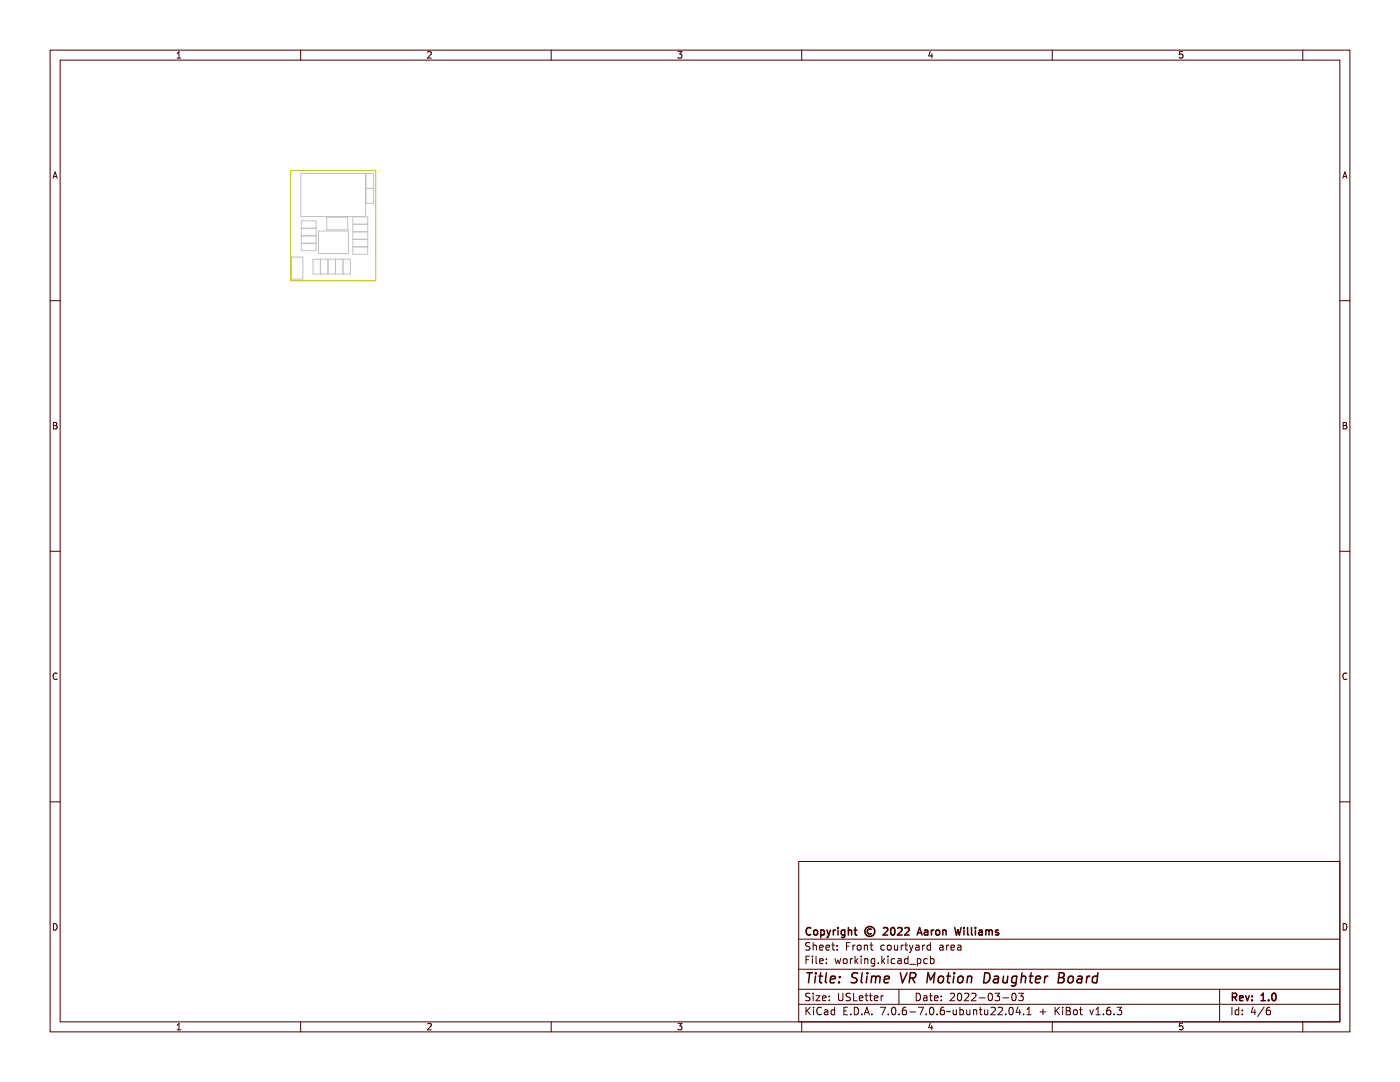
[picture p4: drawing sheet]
<svg xmlns="http://www.w3.org/2000/svg" width="279mm" height="216mm" viewBox="0 0 279 216" stroke-linecap="round" stroke-linejoin="round" font-family="sans-serif">
<g fill="none" stroke="#c2c2c2" stroke-width=".2">
<path d="M60 34.6h13v8.6h-13zM73.1 37.6h1.4M73.1 34.6h1.4v6h-1.4zM58.2 51.3h2.3v4.4h-2.3zM60.1 44.1h3v5.9h-3zM60.1 45.5h3M60.1 48.5h3M60.1 47h3M62.5 51.7h7.4v3h-7.4zM63.6 46.1h5.9v4.5h-5.9zM63.9 51.7v3M64 51.7v3"/>
<path d="M65.2 43.4h4.2v2.5h-4.2zM65.4 51.7v3M65.5 51.7v3M66.9 51.7v3M67 51.7v3M68.4 51.7v3M70.4 43.3h3v7.4h-3zM70.4 44.7h3M70.4 49.2h3M70.4 47.7h3M70.4 46.2h3M70.4 49.3h3"/>
</g>
<path d="M58 34h17v22h-17z" fill="none" stroke="#c2c200" stroke-width=".2"/>
<g fill="none" stroke="#480000" stroke-width=".2">
<path d="M10 10h259.4v195.9h-259.4zM12 12h255.4v191.9h-255.4zM60 10v2M110 10v2M160 10v2M210 10v2M260 10v2M10 60h2M267.4 60h2M10 110h2M267.4 110h2M10 160h2"/>
<path d="M267.4 160h2M159.4 171.9h108v32h-108zM159.4 187.4h108M159.4 193.4h108M159.4 197.4h108M160.6 190.9h.9v.2h-.7v.4h.6v.2h-.6v.6h-.2zM160.7 188.3l.5-.1h.2v.2a.31 .31 0 0 0-.5-.1 .31 .31 0 0 0 0 .5 .5 .5 0 0 1 .6 .6 .5 .5 0 0 1-.8 .2l-.1-.2a.34 .34 0 0 0 .4 .1 .34 .34 0 0 0 .1-.5 .47 .47 0 0 1-.5-.2 .47 .47 0 0 1 .1-.5zM160.7 198.4l.5-.1h.2v.2a.31 .31 0 0 0-.5-.1 .31 .31 0 0 0 0 .5 .5 .5 0 0 1 .6 .6 .5 .5 0 0 1-.8 .2l-.1-.2a.34 .34 0 0 0 .4 .1 .34 .34 0 0 0 .1-.5 .47 .47 0 0 1-.5-.2 .47 .47 0 0 1 .1-.5zM161.8 188.1h.2v.6a.35 .35 0 0 1 .4-.1 .35 .35 0 0 1 .2 .4v.6h-.2v-.8h-.4v.8h-.2zM161.9 191.3h.4v.9h.4v.1h-.9v-.1h.3v-.8h-.2zM161.9 198.7h.4v.9h.4v.1h-.9v-.1h.3v-.8h-.2zM162.1 190.8h.2v.3h-.2z"/>
<path d="M162.1 198.2h.2v.3h-.2zM163 190.8h.4v1.3l.4 .1v.1l-.5-.1v-1.2h-.3zM163 198.7h.8l-.6 .9h.6v.1h-.8l.6-.9h-.6zM163.1 188.7l.1-.1a.49 .49 0 0 1 .5 0 .49 .49 0 0 1 .2 .5h-.8a.42 .42 0 0 0 .3 .4 .42 .42 0 0 0 .4-.1 .47 .47 0 0 1-.4 .3 .47 .47 0 0 1-.4-.3zM163.2 188.8l.4-.1 .1 .3h-.6zM164.3 188.7l.1-.1a.49 .49 0 0 1 .5 0 .49 .49 0 0 1 .2 .5h-.8a.42 .42 0 0 0 .3 .4 .42 .42 0 0 0 .5-.1 .47 .47 0 0 1-.5 .3 .47 .47 0 0 1-.4-.3zM164.3 191.4l.1-.1a.49 .49 0 0 1 .5 0 .49 .49 0 0 1 .2 .5h-.8a.42 .42 0 0 0 .3 .4 .42 .42 0 0 0 .5-.1 .47 .47 0 0 1-.5 .3 .47 .47 0 0 1-.4-.3zM164.3 198.8l.1-.1a.49 .49 0 0 1 .5 0 .49 .49 0 0 1 .2 .5h-.8a.42 .42 0 0 0 .3 .4 .42 .42 0 0 0 .5-.1 .47 .47 0 0 1-.5 .3 .47 .47 0 0 1-.4-.3zM164.4 188.8l.4-.1 .1 .3h-.6zM164.4 191.5l.4-.1 .1 .3h-.6zM164.4 198.9l.4-.1 .1 .3h-.6zM165.6 188.2h.2v.4h.4v.1h-.4v.7l.4 .1v.1h-.4l-.1-.1-.1-.8h-.3v-.1h.3z"/>
<path d="M165.7 191.3h.2v.3h-.2zM165.7 192.1h.2v.2h-.2zM165.7 198.7h.2v.3h-.2zM165.7 199.5h.2v.2h-.2zM166.9 188.6h.2v.3h-.2zM166.9 189.4h.2v.2h-.2zM167.6 191.3h.2l.2 .8 .1-.5h.2l.2 .5 .1-.8h.2l-.2 1h-.2l-.2-.6-.2 .6h-.1zM167.8 198.3h.2v1a.27 .27 0 0 0 .2 .3 .27 .27 0 0 0 .3-.3v-1h.2v.9a.47 .47 0 0 1-.5 .6 .47 .47 0 0 1-.4-.6zM169 188.2h.9v.2h-.7v.4h.6v.2h-.6v.6h-.2zM169.1 198.4l.5-.1h.2v.2a.31 .31 0 0 0-.4-.1 .31 .31 0 0 0-.1 .5 .5 .5 0 0 1 .6 .6 .5 .5 0 0 1-.8 .2l-.1-.2a.34 .34 0 0 0 .5 .1 .34 .34 0 0 0 .1-.5 .47 .47 0 0 1-.6-.2 .47 .47 0 0 1 .1-.5zM169.2 191.5l.1-.1a.39 .39 0 0 1 .4 .4 .39 .39 0 0 1-.4 .4l-.1-.2zM170.2 198.3h.2v1.3h.7v.1h-.9z"/>
<path d="M170.4 188.6h.2v.2v-.1a.29 .29 0 0 1 .3-.2 .29 .29 0 0 1 .3 .3 .37 .37 0 0 0-.5-.1 .37 .37 0 0 0-.1 .4v.5h-.2zM170.4 191.3h.2v.2v-.1a.29 .29 0 0 1 .3-.2 .29 .29 0 0 1 .3 .3 .37 .37 0 0 0-.5-.1 .37 .37 0 0 0-.1 .4v.5h-.2zM171.5 190.8h.1v.9l.5-.4h.2l-.4 .4 .5 .6h-.2l-.4-.5-.2 .1v.4h-.1zM171.5 198.8l.2-.1a.49 .49 0 0 1 .5 0 .49 .49 0 0 1 .1 .5h-.8a.42 .42 0 0 0 .3 .4 .42 .42 0 0 0 .5-.1 .47 .47 0 0 1-.5 .3 .47 .47 0 0 1-.4-.3zM171.6 188.8l.1-.1a.39 .39 0 0 1 .4 .4 .39 .39 0 0 1-.4 .4l-.1-.2zM171.6 198.9l.4-.1 .1 .3h-.6zM172.6 188.6h.2v.1a.35 .35 0 0 1 .4-.1 .35 .35 0 0 1 .3 .4v.6h-.2l-.1-.8h-.3l-.1 .8h-.2zM172.7 191.3h.4v.9h.4v.1h-.9v-.1h.4v-.8h-.3zM172.9 198.3h.1v.4h.4v.1h-.4v.7l.4 .1v.1h-.4l-.1-.1v-.8h-.3v-.1h.3zM173 190.8h.1v.3h-.1zM173.8 191.3h.2v.1a.35 .35 0 0 1 .4-.1 .35 .35 0 0 1 .3 .4v.6h-.2l-.1-.8h-.3l-.1 .8h-.2zM174.1 188.2h.1v.4h.4v.1h-.4v.7l.4 .1v.1h-.4l-.1-.1v-.8h-.3v-.1h.3z"/>
<path d="M174.1 198.3h.1v.4h.4v.1h-.4v.7l.4 .1v.1h-.4l-.1-.1v-.8h-.3v-.1h.3zM175.1 191.4l.3-.2 .3 .2v-.1h.2v1a.53 .53 0 0 1-.8 .4v-.2a.36 .36 0 0 0 .4 .1 .36 .36 0 0 0 .2-.4l-.1 .1a.47 .47 0 0 1-.6-.1 .47 .47 0 0 1 0-.6zM175.1 198.8l.2-.1a.49 .49 0 0 1 .5 0 .49 .49 0 0 1 .1 .5h-.8a.42 .42 0 0 0 .3 .4 .42 .42 0 0 0 .5-.1 .47 .47 0 0 1-.4 .3 .47 .47 0 0 1-.5-.3zM175.2 191.5l.1-.1a.39 .39 0 0 1 .4 .4 .39 .39 0 0 1-.4 .4l-.1-.2zM175.3 198.9l.3-.1 .1 .3h-.5zM176.4 188.7a.39 .39 0 0 1 .4-.2 .39 .39 0 0 1 .3 .3 .4 .4 0 0 0-.6 0 .4 .4 0 0 0 0 .6 .4 .4 0 0 0 .6 0 .45 .45 0 0 1-.6 .3 .45 .45 0 0 1-.3-.6zM176.4 198.7h.2v.2v-.1a.29 .29 0 0 1 .3-.2 .29 .29 0 0 1 .3 .3 .37 .37 0 0 0-.4-.1 .37 .37 0 0 0-.2 .4v.5h-.2zM176.5 192.1h.3v.2h-.3zM177.5 190.8h.2v.9l.4-.4h.3l-.5 .4 .5 .6h-.2l-.4-.5-.1 .1v.4h-.2zM177.6 188.8l.1-.1a.39 .39 0 0 1 .4 .4 .39 .39 0 0 1-.4 .4l-.1-.2zM178.6 188.6h.2v.8l.2 .1 .3-.2v-.7h.2v1h-.2v-.1a.35 .35 0 0 1-.4 .2 .35 .35 0 0 1-.3-.5zM178.7 191.3h.5v.9h.3v.1h-.9v-.1h.4v-.8h-.3z"/>
<path d="M179 190.8h.2v.3h-.2zM179.4 197.4v3M180 191.4a.39 .39 0 0 1 .4-.2 .39 .39 0 0 1 .3 .3 .4 .4 0 0 0-.6 0 .4 .4 0 0 0 0 .6 .4 .4 0 0 0 .6 0 .45 .45 0 0 1-.6 .3 .45 .45 0 0 1-.3-.6zM180 188.6h.2v.2v-.1a.29 .29 0 0 1 .4-.2 .29 .29 0 0 1 .2 .3 .37 .37 0 0 0-.4-.1 .37 .37 0 0 0-.2 .4v.5h-.2zM181.1 191.3l.2-.1a.43 .43 0 0 1 .6 .5v.6h-.2v-.1a.38 .38 0 0 1-.5 .2 .38 .38 0 0 1-.2-.5 .38 .38 0 0 1 .5-.2h.2a.35 .35 0 0 0-.3-.4 .35 .35 0 0 0-.3 .2zM181.2 191.9l.5-.1a.31 .31 0 0 1-.1 .4 .31 .31 0 0 1-.4-.1zM181.3 188.2h.2v.4h.4v.1h-.4v.7l.4 .1v.1h-.4l-.2-.1v-.8h-.3v-.1h.3zM182.2 188.6h.1l.4 .8 .3-.8h.2l-.3 .7a.68 .68 0 0 1-.7 .8l.4-.5zM182.3 191.4l.3-.2 .3 .2v-.6h.2v1.5h-.2v-.1a.42 .42 0 0 1-.5 .1 .42 .42 0 0 1-.2-.5zM182.4 191.5l.1-.1a.4 .4 0 0 1 .4 .4 .4 .4 0 0 1-.4 .4l-.1-.2zM182.5 198.3a.76 .76 0 0 1 1 .7 .76 .76 0 0 1-1 .7zM182.7 198.5a.57 .57 0 0 1 .6 .5 .57 .57 0 0 1-.6 .6z"/>
<path d="M183.3 192.7l1.2 .1zM183.5 188.6l.2-.1a.43 .43 0 0 1 .6 .5v.6h-.2v-.1a.38 .38 0 0 1-.5 .2 .38 .38 0 0 1-.2-.5 .38 .38 0 0 1 .5-.2h.2a.35 .35 0 0 0-.2-.4 .35 .35 0 0 0-.4 .2zM183.6 189.2l.5-.1a.31 .31 0 0 1-.1 .4 .31 .31 0 0 1-.4-.1zM183.8 198.7l.3-.1a.43 .43 0 0 1 .5 .5v.6h-.1v-.1a.38 .38 0 0 1-.5 .2 .38 .38 0 0 1-.2-.5 .38 .38 0 0 1 .4-.2h.3a.35 .35 0 0 0-.3-.4 .35 .35 0 0 0-.4 .2zM184 199.3l.5-.1a.31 .31 0 0 1-.2 .4 .31 .31 0 0 1-.4-.1zM184.6 191.3h.2v.1a.53 .53 0 0 1 .8 .3 .53 .53 0 0 1-.6 .7l-.2-.2v.6h-.2zM184.8 188.6h.2v.2l.1-.1a.29 .29 0 0 1 .3-.2 .29 .29 0 0 1 .2 .3 .37 .37 0 0 0-.4-.1 .37 .37 0 0 0-.2 .4v.5h-.2zM184.9 191.5l.1-.1a.4 .4 0 0 1 .4 .4 .4 .4 0 0 1-.4 .4l-.2-.2zM185.2 198.3h.2v.4h.4v.1h-.4v.7l.4 .1v.1h-.4l-.2-.1v-.8h-.3v-.1h.3zM185.9 188.7l.3-.2 .3 .2v-.6h.2v1.5h-.2v-.1a.42 .42 0 0 1-.5 .1 .42 .42 0 0 1-.2-.5zM186 191.4a.39 .39 0 0 1 .4-.2 .39 .39 0 0 1 .3 .3 .4 .4 0 0 0-.5 0 .4 .4 0 0 0 0 .6 .4 .4 0 0 0 .5 0 .45 .45 0 0 1-.6 .3 .45 .45 0 0 1-.2-.6zM186 188.8l.1-.1a.4 .4 0 0 1 .4 .4 .4 .4 0 0 1-.4 .4l-.1-.2z"/>
<path d="M186.3 198.8l.1-.1a.49 .49 0 0 1 .5 0 .49 .49 0 0 1 .2 .5h-.8a.42 .42 0 0 0 .3 .4 .42 .42 0 0 0 .5-.1 .47 .47 0 0 1-.5 .3 .47 .47 0 0 1-.4-.3zM186.4 198.9l.4-.1 .1 .3h-.6zM187.1 190.8h.1v.6a.53 .53 0 0 1 .8 .3 .53 .53 0 0 1-.6 .7l-.2-.2v.1h-.1zM187.3 191.5l.1-.1a.4 .4 0 0 1 .4 .4 .4 .4 0 0 1-.4 .4l-.1-.2zM187.7 198.7h.2v.3h-.2zM187.7 199.5h.2v.2h-.2zM188.3 188.6l.3-.1a.43 .43 0 0 1 .5 .5v.6h-.2v-.1a.38 .38 0 0 1-.5 .2 .38 .38 0 0 1-.2-.5 .38 .38 0 0 1 .5-.2h.2a.35 .35 0 0 0-.2-.4 .35 .35 0 0 0-.4 .2zM188.5 189.2l.4-.1a.31 .31 0 0 1-.1 .4 .31 .31 0 0 1-.4-.1zM189.6 188.6h.2v.2l.1-.1a.29 .29 0 0 1 .3-.2 .29 .29 0 0 1 .2 .3 .37 .37 0 0 0-.4-.1 .37 .37 0 0 0-.2 .4v.5h-.2zM189.8 198.4a.53 .53 0 0 1 .8 .1 .53 .53 0 0 1-.3 .7l-.3 .4h.7v.1h-.9l.3-.5a.4 .4 0 0 0 .3-.4 .4 .4 0 0 0-.3-.4l-.3 .2zM190.7 188.7l.2-.1a.49 .49 0 0 1 .5 0 .49 .49 0 0 1 .2 .5h-.8a.42 .42 0 0 0 .3 .4 .42 .42 0 0 0 .4-.1 .47 .47 0 0 1-.4 .3 .47 .47 0 0 1-.4-.3zM190.9 188.8l.3-.1 .2 .3h-.6z"/>
<path d="M191.1 198.5a.57 .57 0 0 1 .7 0 .57 .57 0 0 1 .1 .8 .5 .5 0 0 1-.6 .5 .5 .5 0 0 1-.3-.8zM191.3 198.5a.61 .61 0 0 1 .3 1l-.1 .1a.61 .61 0 0 1-.3-1zM191.9 188.6l.3-.1a.43 .43 0 0 1 .5 .5v.6h-.2v-.1a.38 .38 0 0 1-.4 .2 .38 .38 0 0 1-.3-.5 .38 .38 0 0 1 .5-.2h.2a.35 .35 0 0 0-.2-.4 .35 .35 0 0 0-.4 .2zM192.1 189.2l.4-.1a.31 .31 0 0 1-.1 .4 .31 .31 0 0 1-.4-.1zM192.2 198.4a.53 .53 0 0 1 .8 .1 .53 .53 0 0 1-.3 .7l-.3 .4h.7v.1h-.9l.3-.5a.4 .4 0 0 0 .3-.4 .4 .4 0 0 0-.3-.4l-.3 .2zM193.4 198.4a.53 .53 0 0 1 .8 .1 .53 .53 0 0 1-.3 .7l-.3 .4h.7v.1h-.9l.3-.5a.4 .4 0 0 0 .3-.4 .4 .4 0 0 0-.3-.4l-.3 .2zM194.8 199.1h.5v.2h-.5zM195.9 198.5a.57 .57 0 0 1 .7 0 .57 .57 0 0 1 .1 .8 .5 .5 0 0 1-.6 .5 .5 .5 0 0 1-.3-.8zM196.1 198.5a.61 .61 0 0 1 .3 1v.1a.61 .61 0 0 1-.4-1zM197 198.3a.46 .46 0 0 1 .6 0 .46 .46 0 0 1 .1 .6l-.1 .1a.47 .47 0 0 1 .2 .7 .47 .47 0 0 1-.7 0l-.1-.2a.35 .35 0 0 0 .5 .1 .35 .35 0 0 0 0-.5l-.3-.1v-.1a.29 .29 0 0 0 .4-.1 .29 .29 0 0 0-.1-.4 .29 .29 0 0 0-.4 .1h-.1zM198.4 199.1h.5v.2h-.5zM199.5 198.5a.57 .57 0 0 1 .7 0 .57 .57 0 0 1 .1 .8 .5 .5 0 0 1-.6 .5 .5 .5 0 0 1-.3-.8z"/>
<path d="M199.7 198.5a.61 .61 0 0 1 .3 1v.1a.61 .61 0 0 1-.4-1zM200.6 198.3a.46 .46 0 0 1 .6 0 .46 .46 0 0 1 .1 .6l-.1 .1a.47 .47 0 0 1 .2 .7 .47 .47 0 0 1-.7 0l-.1-.2a.35 .35 0 0 0 .5 .1 .35 .35 0 0 0 0-.5l-.3-.1v-.1a.29 .29 0 0 0 .4-.1 .29 .29 0 0 0-.1-.4 .29 .29 0 0 0-.4 .1h-.1zM202.1 198.3l.2-.1a.8 .8 0 0 1 .5 .7 .8 .8 0 0 1-.5 .8l-.2-.1M203.3 198.2h.9l-.5 .6 .4 .1v.6l-.2 .2-.6-.2M243.4 197.4v6.5M60 203.9v2M110 203.9v2M159.4 200.4h108M160 203.9v2M160.5 201.1h.2v.6l.6-.6h.3l-.6 .6 .6 .8h-.2l-.5-.7-.2 .2v.5h-.2zM161.9 201.5h.4v.9h.4v.1h-.9v-.1h.3v-.8h-.2zM162.1 201h.2v.3h-.2z"/>
<path d="M163.1 201.3a.4 .4 0 0 1 .4-.3 .4 .4 0 0 1 .4 .3 .56 .56 0 0 0-.8 .4 .56 .56 0 0 0 .5 .7l.3-.1a.43 .43 0 0 1-.5 .3 .43 .43 0 0 1-.4-.4v-.6zM164.2 201.5l.3-.1a.43 .43 0 0 1 .5 .5v.6h-.1v-.1a.38 .38 0 0 1-.5 .2 .38 .38 0 0 1-.2-.5 .38 .38 0 0 1 .4-.2h.3a.35 .35 0 0 0-.3-.4 .35 .35 0 0 0-.4 .2zM164.4 202.1l.5-.1a.31 .31 0 0 1-.2 .4 .31 .31 0 0 1-.4-.1zM165.4 201.6l.4-.2 .2 .2v-.6h.2v1.5h-.2v-.1a.42 .42 0 0 1-.5 .1 .42 .42 0 0 1-.2-.5zM165.6 201.7l.1-.1a.4 .4 0 0 1 .3 .4 .4 .4 0 0 1-.3 .4l-.2-.2zM167.8 201.1h.9v.2h-.7v.4h.6v.2h-.6v.5h.7v.1h-.9zM169.3 202.3h.2v.2h-.2zM170.2 201.1a.76 .76 0 0 1 .9 .7 .76 .76 0 0 1-.9 .7zM170.4 201.3a.57 .57 0 0 1 .5 .5 .57 .57 0 0 1-.5 .6zM171.7 202.3h.3v.2h-.3zM172.9 201.1h.3l.4 1.4h-.2l-.1-.3h-.5l-.1 .3h-.2zM173 201.3l.2 .7h-.4z"/>
<path d="M174.1 202.3h.3v.2h-.3zM176.2 201.1h.9l-.5 1.4h-.2l.5-1.2h-.7zM177.7 202.3h.3v.2h-.3zM178.7 201.3a.57 .57 0 0 1 .7 0 .57 .57 0 0 1 .1 .8 .5 .5 0 0 1-.6 .5 .5 .5 0 0 1-.3-.8zM178.9 201.3a.61 .61 0 0 1 .4 1l-.1 .1a.61 .61 0 0 1-.4-1zM180.1 202.3h.3v.2h-.3zM181.1 201.3a.38 .38 0 0 1 .4-.3 .38 .38 0 0 1 .3 .3 .43 .43 0 0 0-.5 0 .43 .43 0 0 0-.1 .5 .46 .46 0 0 1 .7 .1 .46 .46 0 0 1-.2 .6 .46 .46 0 0 1-.7-.2zM182.4 201.9h.5v.2h-.5zM183.4 201.1h.9l-.5 1.4h-.2l.5-1.2h-.7zM184.9 202.3h.3v.2h-.3zM185.9 201.3a.57 .57 0 0 1 .8 0 .57 .57 0 0 1 0 .8 .5 .5 0 0 1-.6 .5 .5 .5 0 0 1-.3-.8zM186.1 201.3a.61 .61 0 0 1 .4 1l-.1 .1a.61 .61 0 0 1-.3-1z"/>
<path d="M187.3 202.3h.3v.2h-.3zM188.3 201.3a.38 .38 0 0 1 .4-.3 .38 .38 0 0 1 .3 .3 .43 .43 0 0 0-.5 0 .43 .43 0 0 0-.1 .5 .46 .46 0 0 1 .7 .1 .46 .46 0 0 1-.2 .6 .46 .46 0 0 1-.6-.2zM189.4 201.9l1-.1a.48 .48 0 0 1-.8 .1l-.2 .2zM190.7 201.5h.1l.1 .8 .2 .1 .2-.2v-.7h.2v1h-.2v-.1a.35 .35 0 0 1-.4 .2 .35 .35 0 0 1-.2-.5zM191.9 201h.2v.6a.53 .53 0 0 1 .7 .3 .53 .53 0 0 1-.6 .7l-.1-.2v.1h-.2zM192.1 201.7l.1-.1a.4 .4 0 0 1 .4 .4 .4 .4 0 0 1-.4 .4l-.1-.2zM193.1 201.5h.2v.8l.2 .1 .2-.2v-.7h.2v1h-.2v-.1a.35 .35 0 0 1-.4 .2 .35 .35 0 0 1-.2-.5zM194.3 201.5h.2v.1a.35 .35 0 0 1 .4-.1 .35 .35 0 0 1 .2 .4v.6h-.2v-.8h-.4v.8h-.2zM195.7 201.1h.2v.4h.4v.1h-.4v.7l.4 .1v.1h-.4l-.2-.1v-.8h-.3v-.1h.3zM196.7 201.5h.2v.8l.2 .1 .2-.2v-.7h.2v1h-.2v-.1a.35 .35 0 0 1-.4 .2 .35 .35 0 0 1-.2-.5zM197.9 201.2a.53 .53 0 0 1 .8 .1 .53 .53 0 0 1-.3 .7l-.3 .4h.6v.1h-.9l.4-.5a.4 .4 0 0 0 .3-.4 .4 .4 0 0 0-.3-.4l-.3 .2zM199.1 201.2a.53 .53 0 0 1 .8 .1 .53 .53 0 0 1-.3 .7l-.3 .4h.6v.1h-.9l.4-.5a.4 .4 0 0 0 .3-.4 .4 .4 0 0 0-.3-.4l-.3 .2z"/>
<path d="M200.6 202.3h.2v.2h-.2zM201.6 201.3a.57 .57 0 0 1 .7 0 .57 .57 0 0 1 .1 .8 .5 .5 0 0 1-.7 .5 .5 .5 0 0 1-.3-.8zM201.8 201.3a.61 .61 0 0 1 .3 1l-.1 .1a.61 .61 0 0 1-.3-1zM203.2 201.1h.2v.9h.2v.2h-.2v.3h-.2v-.3h-.6zM203.2 201.3v.7h-.4zM204.2 202.3h.2v.2h-.2zM205.2 201.2l.5-.1v1.3h.3v.1h-.8v-.1h.3v-1.1h-.3zM207.8 201.4h.2v.4h.4v.2h-.4v.4h-.2v-.4h-.4v-.2h.4zM209.9 201.1h.2v.6l.6-.6h.2l-.6 .6 .6 .8h-.2l-.5-.7-.1 .2v.5h-.2zM210 203.9v2M211.2 201.5h.4v.9h.4v.1h-.9v-.1h.4v-.8h-.3zM211.5 201h.1v.3h-.1z"/>
<path d="M212.3 201.1h.4a.35 .35 0 0 1 .5 .2 .35 .35 0 0 1-.3 .5 .41 .41 0 0 1 .3 .5 .41 .41 0 0 1-.5 .2h-.4zM212.5 201.9h.2a.27 .27 0 0 1 .3 .2 .27 .27 0 0 1-.3 .3h-.2zM212.5 201.3h.2a.23 .23 0 0 1 .3 .2 .23 .23 0 0 1-.3 .2h-.2zM213.7 201.7l.1-.1a.39 .39 0 0 1 .4 .4 .39 .39 0 0 1-.4 .4l-.1-.2zM215 201.1h.1v.4h.4v.1h-.4l.1 .7 .3 .1v.1h-.3l-.2-.1v-.8h-.3v-.1h.3zM217 201.5h.2l.3 .9 .4-.9h.2l-.4 1h-.3zM218.4 201.2l.5-.1v1.3h.3v.1h-.8v-.1h.3v-1.1h-.3zM219.8 202.3h.3v.2h-.3zM220.8 201.3a.38 .38 0 0 1 .4-.3 .38 .38 0 0 1 .3 .3 .43 .43 0 0 0-.5 0 .43 .43 0 0 0-.1 .5 .46 .46 0 0 1 .7 .1 .46 .46 0 0 1-.2 .6 .46 .46 0 0 1-.7-.2zM222.2 202.3h.3v.2h-.3zM223.1 201.1a.46 .46 0 0 1 .6 0 .46 .46 0 0 1 .1 .6l-.1 .1a.47 .47 0 0 1 .2 .7 .47 .47 0 0 1-.7 0l-.1-.2a.35 .35 0 0 0 .5 .1 .35 .35 0 0 0 0-.5l-.3-.1v-.1a.29 .29 0 0 0 .4-.1 .29 .29 0 0 0-.1-.4 .29 .29 0 0 0-.4 .1h-.1zM245.6 201.1h.8v.2h-.3v1.1h.3v.1h-.8v-.1h.3v-1.1h-.3z"/>
<path d="M246.8 201.6l.3-.2 .3 .2v-.6h.2v1.5h-.2v-.1a.42 .42 0 0 1-.5 .1 .42 .42 0 0 1-.2-.5zM247 201.7l.1-.1a.4 .4 0 0 1 .3 .4 .4 .4 0 0 1-.3 .4l-.2-.2zM248.3 201.5h.2v.3h-.2zM248.3 202.3h.2v.2h-.2zM250.9 201.1h.2v.9h.2v.2h-.2v.3h-.2v-.3h-.6zM250.9 201.3v.7h-.4zM252.3 201.1h.2l-.8 1.6h-.2zM252.9 201.3a.38 .38 0 0 1 .4-.3 .38 .38 0 0 1 .3 .3 .43 .43 0 0 0-.5 0 .43 .43 0 0 0-.2 .5 .46 .46 0 0 1 .7 .1 .46 .46 0 0 1-.2 .6 .46 .46 0 0 1-.6-.2zM260 203.9v2"/>
<circle cx="169.4" cy="191.8" r=".53"/>
<circle cx="171.8" cy="189.1" r=".53"/>
<circle cx="177.8" cy="189.1" r=".53"/>
<circle cx="191.4" cy="199" r=".13"/>
<circle cx="196.2" cy="199" r=".13"/>
<circle cx="199.8" cy="199" r=".13"/>
<circle cx="179.1" cy="201.8" r=".13"/>
<circle cx="181.5" cy="202.1" r=".32"/>
<circle cx="186.3" cy="201.8" r=".13"/>
<circle cx="188.7" cy="202.1" r=".32"/>
<circle cx="201.9" cy="201.8" r=".13"/>
<circle cx="213.9" cy="202" r=".53"/>
<circle cx="221.2" cy="202.1" r=".32"/>
<circle cx="253.3" cy="202.1" r=".32"/>
</g>
<g fill="none" stroke="#480000" stroke-width=".3">
<path d="M160.5 194.3h1.4v.2h-.6v1.7h-.2v-1.7h-.6zM160.7 185.4a.4 .4 0 0 1 .4-.3 .4 .4 0 0 1 .3 .3 .56 .56 0 0 0-.7 .4 .56 .56 0 0 0 .5 .7l.2-.1a.43 .43 0 0 1-.4 .3 .43 .43 0 0 1-.4-.4v-.6zM162 185.8l.1-.1a.39 .39 0 0 1 .4 .4 .39 .39 0 0 1-.4 .4l-.2-.2zM162.3 194.7h.7v1.3h.4v.2h-1.2v-.2h.5v-1.1h-.4zM162.7 194.2h.3v.3h-.3zM163 185.6h.2v.1a.53 .53 0 0 1 .8 .3 .53 .53 0 0 1-.6 .7l-.2-.2v.6h-.2zM163.2 185.8l.1-.1a.4 .4 0 0 1 .4 .4 .4 .4 0 0 1-.4 .4l-.1-.2zM164.1 185.6h.2l.3 .8 .3-.8h.2l-.3 .7a.68 .68 0 0 1-.6 .8l.3-.5zM164.2 194.3h.2v.4h.6v.2h-.6v1l.6 .1v.2a.55 .55 0 0 1-.8-.5v-.8h-.4v-.2h.4zM165.4 194.2h.6l.1 1.6 .1 .2h.4v.2a.54 .54 0 0 1-.8-.5v-1.4h-.4zM165.6 185.6h.1v.2l.1-.1a.29 .29 0 0 1 .3-.2 .29 .29 0 0 1 .2 .3 .37 .37 0 0 0-.4-.1 .37 .37 0 0 0-.2 .4v.5h-.1zM166.7 185.6h.4v.9h.4v.1h-.9v-.1h.3v-.8h-.2z"/>
<path d="M166.9 185.1h.2v.3h-.2zM167.2 194.9a.65 .65 0 0 1 .8-.1 .65 .65 0 0 1 .3 .7h-1.1a.56 .56 0 0 0 .4 .5 .56 .56 0 0 0 .6-.1v.2a.8 .8 0 0 1-1.1-.1 .8 .8 0 0 1 .1-1.1zM167.4 195l.4-.1 .2 .4h-.8zM167.8 185.7l.4-.2 .3 .2v-.1h.1v1a.53 .53 0 0 1-.7 .4v-.2a.36 .36 0 0 0 .4 .1 .36 .36 0 0 0 .2-.4l-.1 .1a.47 .47 0 0 1-.6-.1 .47 .47 0 0 1 0-.6zM168 185.8l.1-.1a.39 .39 0 0 1 .4 .4 .39 .39 0 0 1-.4 .4l-.2-.2zM169 185.1h.2v.6a.35 .35 0 0 1 .4-.1 .35 .35 0 0 1 .2 .4v.6h-.1l-.1-.8h-.3l-.1 .8h-.2zM169.1 194.8h.3v.4h-.3zM169.1 195.8h.3v.4h-.3zM170.4 185.2h.2v.4h.4v.1h-.4v.7l.4 .1v.1h-.4l-.1-.1-.1-.8h-.2v-.1h.2zM172 194.4l.7-.2 .2 .1v.3a.42 .42 0 0 0-.5-.2 .42 .42 0 0 0-.2 .6 .66 .66 0 0 1 .8 .8 .66 .66 0 0 1-1 .4l-.2-.1v-.3a.49 .49 0 0 0 .7 .3 .49 .49 0 0 0 .2-.6 .78 .78 0 0 1-.8-1zM172.8 185.7l.3-.1 .2 .1a.28 .28 0 0 0-.4 0 .28 .28 0 0 0 0 .4 .28 .28 0 0 0 .4 0 .35 .35 0 0 1-.6 .1 .35 .35 0 0 1 .1-.5zM173.4 194.2h.7v1.6l.1 .2h.4v.2a.54 .54 0 0 1-.8-.5v-1.4h-.4z"/>
<path d="M175 185.3a.53 .53 0 0 1 .8 .1 .53 .53 0 0 1-.3 .7l-.3 .4h.7v.1h-.9l.3-.5a.4 .4 0 0 0 .4-.4 .4 .4 0 0 0-.4-.4l-.3 .2zM175.2 194.7h.6v1.3h.5v.2h-1.2v-.2h.4v-1.1h-.3zM175.5 194.2h.3v.3h-.3zM176.3 185.4a.57 .57 0 0 1 .7 0 .57 .57 0 0 1 .1 .8 .5 .5 0 0 1-.6 .5 .5 .5 0 0 1-.3-.8zM176.5 185.4a.61 .61 0 0 1 .3 1v.1a.61 .61 0 0 1-.4-1zM176.6 194.7h.2v.2a.29 .29 0 0 1 .3-.2 .29 .29 0 0 1 .2 .2 .32 .32 0 0 1 .4-.2 .32 .32 0 0 1 .2 .4v1.1h-.2v-1.1l-.2-.2-.1 .2v1.1h-.3v-1.1l-.1-.2-.2 .2v1.1h-.2zM177.4 185.3a.53 .53 0 0 1 .8 .1 .53 .53 0 0 1-.3 .7l-.3 .4h.7v.1h-.9l.3-.5a.4 .4 0 0 0 .4-.4 .4 .4 0 0 0-.4-.4l-.3 .2zM178.4 194.9a.65 .65 0 0 1 .8-.1 .65 .65 0 0 1 .3 .7h-1a.56 .56 0 0 0 .3 .5 .56 .56 0 0 0 .6-.1v.2a.81 .81 0 0 1-1-.1 .81 .81 0 0 1 0-1.1zM178.6 195l.4-.1 .3 .4h-.8zM178.6 185.3a.53 .53 0 0 1 .8 .1 .53 .53 0 0 1-.3 .7l-.3 .4h.7v.1h-.9l.3-.5a.4 .4 0 0 0 .4-.4 .4 .4 0 0 0-.4-.4l-.3 .2zM181.3 194.3h.3l.5 1.7 .4-1.7h.3l-.6 1.9h-.3zM181.3 185.2h.3l.4 1.4h-.2l-.1-.3h-.5l-.1 .3h-.2z"/>
<path d="M181.5 185.4l.2 .7h-.5zM182.3 185.6l.2-.1a.43 .43 0 0 1 .6 .5v.6h-.2v-.1a.38 .38 0 0 1-.5 .2 .38 .38 0 0 1-.2-.5 .38 .38 0 0 1 .5-.2h.2a.35 .35 0 0 0-.3-.4 .35 .35 0 0 0-.3 .2zM182.4 186.2l.5-.1a.31 .31 0 0 1-.1 .4 .31 .31 0 0 1-.4-.1zM183.1 194.3h.5a.53 .53 0 0 1 .6 .3 .53 .53 0 0 1-.3 .7l.6 .9h-.3l-.3-.7-.3-.1h-.3v.8h-.2zM183.3 194.5h.3a.35 .35 0 0 1 .4 .3 .35 .35 0 0 1-.4 .4h-.3zM183.6 185.6h.2v.2v-.1a.29 .29 0 0 1 .4-.2 .29 .29 0 0 1 .2 .3 .37 .37 0 0 0-.4-.1 .37 .37 0 0 0-.2 .4v.5h-.2zM184.9 185.8v-.1a.39 .39 0 0 1 .4 .4 .39 .39 0 0 1-.4 .4l-.1-.2zM185.9 185.6h.1v.1a.35 .35 0 0 1 .5-.1 .35 .35 0 0 1 .2 .4v.6h-.2v-.8h-.4l-.1 .8h-.1zM186.2 194.3h.3l.4 .9 .3-.9h.4v1.9h-.3v-1.7l-.3 1h-.2l-.4-1v1.7h-.2zM188.1 185.2h.2l.1 1.2 .2-.8h.2l.1 .8 .2-1.2h.2l-.2 1.4h-.2l-.2-.8-.2 .8h-.2zM188.2 195.1l.1-.2a.53 .53 0 0 1 .6 .6 .53 .53 0 0 1-.6 .5l-.2-.3zM189.5 185.6h.5v.9h.3v.1h-.8v-.1h.3v-.8h-.3z"/>
<path d="M189.8 185.1h.2v.3h-.2zM189.8 194.3h.3v.4h.5v.2h-.5v1l.5 .1v.2a.55 .55 0 0 1-.8-.5v-.8h-.3v-.2h.3zM190.6 185.1h.5v1.3l.4 .1v.1l-.5-.1-.1-1.2h-.3zM191.2 194.7h.6v1.3h.5v.2h-1.2v-.2h.5v-1.1h-.4zM191.6 194.2h.2v.3h-.2zM191.8 185.1h.5v1.3l.4 .1v.1l-.5-.1-.1-1.2h-.3zM193 195.1l.1-.2a.53 .53 0 0 1 .6 .6 .53 .53 0 0 1-.6 .5l-.2-.3zM193.1 185.6h.5v.9h.4v.1h-.9v-.1h.3v-.8h-.3zM193.4 185.1h.2v.3h-.2zM194.3 185.6l.3-.1a.43 .43 0 0 1 .5 .5v.6h-.2v-.1a.38 .38 0 0 1-.4 .2 .38 .38 0 0 1-.3-.5 .38 .38 0 0 1 .5-.2h.2a.35 .35 0 0 0-.2-.4 .35 .35 0 0 0-.4 .2zM194.3 194.7h.3v.3a.47 .47 0 0 1 .6-.3 .47 .47 0 0 1 .3 .6v.9h-.3v-1.1l-.3-.2-.3 .3v1h-.3zM194.5 186.2l.4-.1a.31 .31 0 0 1-.1 .4 .31 .31 0 0 1-.4-.1z"/>
<path d="M195.4 185.6l.6 .1 .3-.1 .1 1h-.2l-.1-.9-.1 .1v.8h-.2l-.1-.9-.1 .9h-.2zM196.8 185.6l.5-.1 .1 .1v.1a.25 .25 0 0 0-.3 0 .25 .25 0 0 0-.2 .2 .38 .38 0 0 1 .6 .3 .38 .38 0 0 1-.4 .5l-.4-.1v-.2a.31 .31 0 0 0 .3 .1 .31 .31 0 0 0 .3-.3 .42 .42 0 0 1-.5-.1 .42 .42 0 0 1 0-.5zM197.5 194.3a1.01 1.01 0 0 1 1.2 .9 1.01 1.01 0 0 1-1.2 1zM197.7 194.5a.67 .67 0 0 1 .7 .2 .67 .67 0 0 1 .1 .8l-.3 .4-.5 .1zM199.2 194.8a.67 .67 0 0 1 .7-.1 .67 .67 0 0 1 .4 .7v.8h-.3v-.2a.51 .51 0 0 1-.6 .2 .51 .51 0 0 1-.3-.6 .51 .51 0 0 1 .6-.3h.3a.47 .47 0 0 0-.3-.4 .47 .47 0 0 0-.5 .1zM199.2 185.6h-.3l-.2 .2v.2l.5 .1v.4h-.5M199.4 195.5h.6a.42 .42 0 0 1-.1 .5 .42 .42 0 0 1-.6-.1zM200.8 194.7h.2v1.1l.3 .2 .3-.2v-1.1h.3v1.5h-.3v-.2a.47 .47 0 0 1-.5 .2 .47 .47 0 0 1-.3-.6zM202.4 194.9l.4-.2 .4 .2v-.2h.3v1.4a.68 .68 0 0 1-1.1 .6v-.2a.49 .49 0 0 0 .6 0 .49 .49 0 0 0 .2-.5 .55 .55 0 0 1-.7 .1 .55 .55 0 0 1-.2-.6zM202.6 195.1l.1-.2a.52 .52 0 0 1 .5 .6 .52 .52 0 0 1-.5 .5l-.1-.3zM204 194.2h.2v.8a.47 .47 0 0 1 .6-.3 .47 .47 0 0 1 .3 .6v.9h-.2l-.1-1.1-.2-.2-.4 .3v1h-.2zM205.9 194.3h.2v.4h.6v.2h-.6v1l.6 .1v.2a.55 .55 0 0 1-.8-.5v-.8h-.4v-.2h.4z"/>
<path d="M207.3 194.9a.65 .65 0 0 1 .8-.1 .65 .65 0 0 1 .3 .7h-1.1a.56 .56 0 0 0 .4 .5 .56 .56 0 0 0 .6-.1v.2a.8 .8 0 0 1-1-.1 .8 .8 0 0 1 0-1.1zM207.5 195l.4-.1 .2 .4h-.8zM209 194.7h.2v.3a.4 .4 0 0 1 .4-.3 .4 .4 0 0 1 .4 .3 .48 .48 0 0 0-.5 0 .48 .48 0 0 0-.3 .5v.7h-.2zM212 194.3h.5a.47 .47 0 0 1 .6 .3 .47 .47 0 0 1-.3 .6 .54 .54 0 0 1 .4 .6 .54 .54 0 0 1-.7 .4h-.5zM212.2 195.3h.3a.36 .36 0 0 1 .5 .3 .36 .36 0 0 1-.5 .4h-.3zM212.2 194.5h.3a.3 .3 0 0 1 .4 .3 .3 .3 0 0 1-.4 .3h-.3zM213.9 195.1l.1-.2a.53 .53 0 0 1 .5 .6 .53 .53 0 0 1-.5 .5l-.2-.3zM215.2 194.8a.67 .67 0 0 1 .8-.1 .67 .67 0 0 1 .3 .7v.8h-.2v-.2a.51 .51 0 0 1-.7 .2 .51 .51 0 0 1-.3-.6 .51 .51 0 0 1 .7-.3h.3a.47 .47 0 0 0-.4-.4 .47 .47 0 0 0-.5 .1zM215.5 195.5h.6a.42 .42 0 0 1-.2 .5 .42 .42 0 0 1-.5-.1zM217 194.7h.3v.3a.4 .4 0 0 1 .4-.3 .4 .4 0 0 1 .4 .3 .48 .48 0 0 0-.6 0 .48 .48 0 0 0-.2 .5v.7h-.3zM218.5 194.9l.4-.2 .4 .2v-.7h.2v2h-.2v-.2a.56 .56 0 0 1-.7 .2 .56 .56 0 0 1-.3-.7zM218.7 195.1l.1-.2a.53 .53 0 0 1 .5 .6 .53 .53 0 0 1-.5 .5l-.2-.3z"/>
<path d="M245.5 198.3a.73 .73 0 0 1 .9 .2v.3l-.3 .3 .5 .6h-.2l-.3-.4-.2-.2h-.2v.6h-.2zM245.7 198.5h.2a.26 .26 0 0 1 .3 .2 .26 .26 0 0 1-.2 .3h-.3zM246.9 198.8l.1-.1a.49 .49 0 0 1 .5 0 .49 .49 0 0 1 .2 .5h-.8a.42 .42 0 0 0 .3 .4 .42 .42 0 0 0 .4-.1 .47 .47 0 0 1-.4 .3 .47 .47 0 0 1-.4-.3zM247 198.9l.3-.1 .2 .3h-.6zM247.9 198.7h.2l.3 .9 .3-.9h.2l-.4 1h-.2zM249.5 198.7h.2v.3h-.2zM249.5 199.5h.2v.2h-.2zM251.7 198.4l.5-.1v1.3h.3v.1h-.8v-.1h.3v-1.1h-.3zM253.1 199.5h.2v.2h-.2zM254.1 198.5a.57 .57 0 0 1 .7 0 .57 .57 0 0 1 .1 .8 .5 .5 0 0 1-.6 .5 .5 .5 0 0 1-.3-.8zM254.3 198.5a.61 .61 0 0 1 .3 1l-.1 .1a.61 .61 0 0 1-.3-1z"/>
<circle cx="162.2" cy="186.1" r=".53"/>
<circle cx="173" cy="185.9" r=".5"/>
<circle cx="173" cy="185.9" r=".6"/>
<circle cx="176.6" cy="185.9" r=".13"/>
<circle cx="185" cy="186.1" r=".53"/>
<circle cx="188.5" cy="195.4" r=".72"/>
<circle cx="193.3" cy="195.4" r=".72"/>
<circle cx="214.1" cy="195.4" r=".72"/>
<circle cx="254.4" cy="199" r=".13"/>
</g>
<text font-size="2.7" fill="#480000" x="160.4" y="196.2">Title: Slime VR Motion Daughter Board</text>
<g font-size="2" fill="#480000">
<text x="160.4" y="186.7">Copyright © 2022 Aaron Williams</text>
<text x="160.4" y="189.7">Sheet: Front courtyard area</text>
<text x="160.4" y="192.3">File: working.kicad_pcb</text>
<text x="160.4" y="199.8">Size: USLetter</text>
<text x="160.4" y="202.6">KiCad E.D.A. 7.0.6-7.0.6~ubuntu22.04.1 + KiBot v1.6.3</text>
<text x="182.4" y="199.8">Date: 2022-03-03</text>
<text x="245.4" y="202.6">Id: 4/6</text>
<text x="245.4" y="199.8">Rev: 1.0</text>
</g>
<g font-size="1.7" fill="#480000">
<text x="35" y="11.7">1</text>
<text x="85" y="11.7">2</text>
<text x="135" y="11.7">3</text>
<text x="185" y="11.7">4</text>
<text x="235" y="11.7">5</text>
<text x="10.5" y="35.7">A</text>
<text x="267.9" y="35.7">A</text>
<text x="10.5" y="85.6">B</text>
<text x="267.9" y="85.6">B</text>
<text x="10.5" y="135.7">C</text>
<text x="267.9" y="135.7">C</text>
<text x="10.5" y="185.6">D</text>
<text x="267.9" y="185.6">D</text>
<text x="35" y="205.5">1</text>
<text x="85" y="205.5">2</text>
<text x="135" y="205.5">3</text>
<text x="185" y="205.5">4</text>
<text x="235" y="205.5">5</text>
</g>
</svg>
